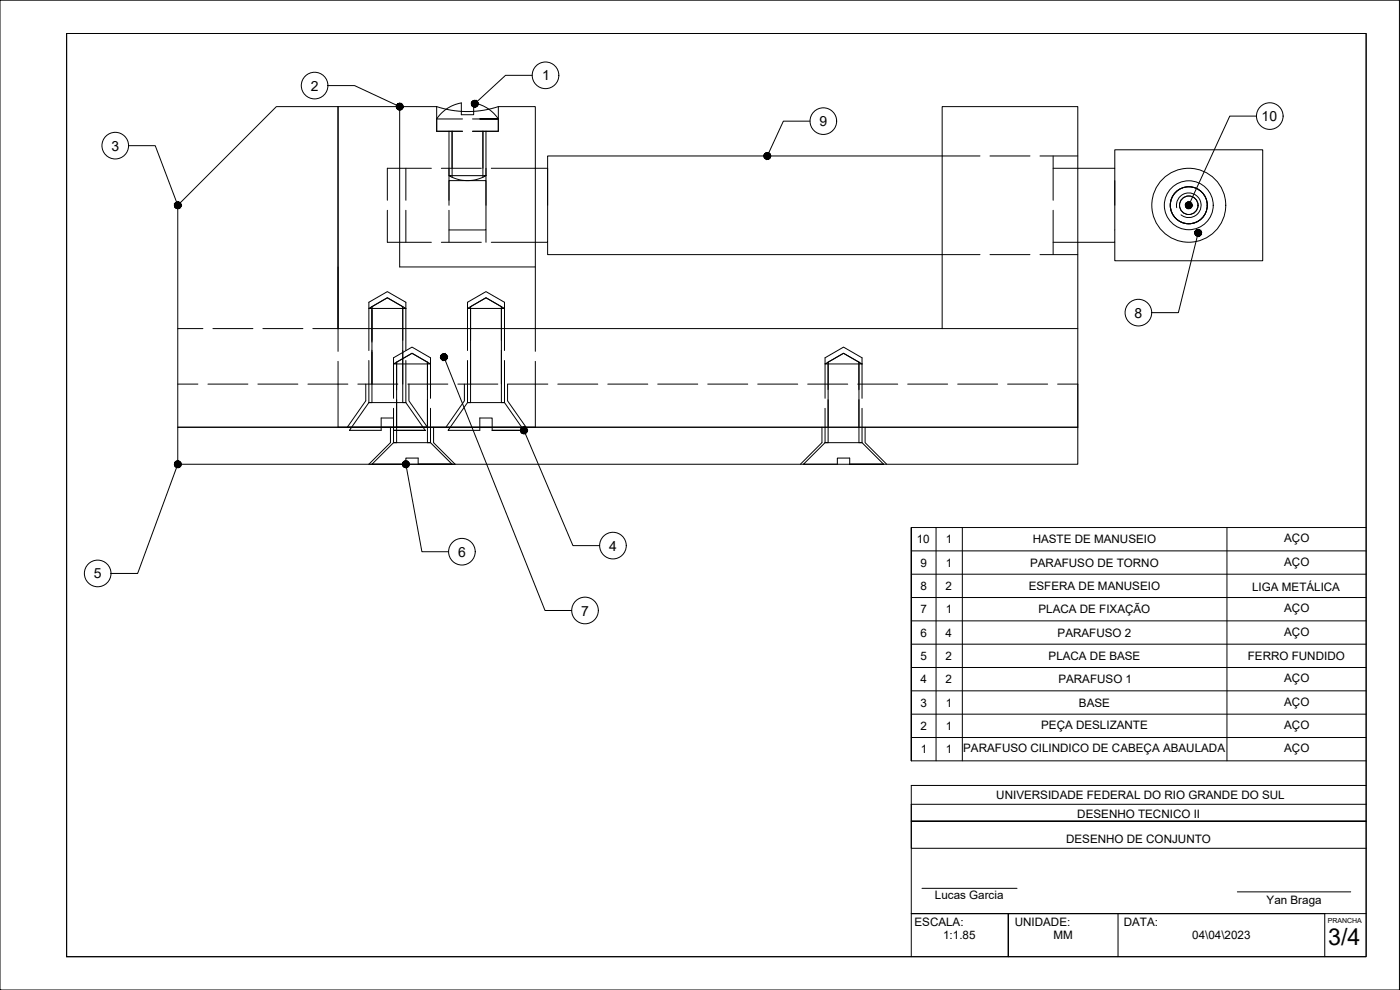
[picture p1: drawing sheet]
<svg xmlns="http://www.w3.org/2000/svg" width="420mm" height="297mm" viewBox="0 0 420 297" stroke-linecap="round" stroke-linejoin="round" font-family="sans-serif">
<!-- layer: 0 -->
<g fill="none" stroke="#000" stroke-width=".3">
<path d="M0 .1h420v296.9h-420zM20 10.1h390v276.9h-390zM101.5 32h-18.5l-29.6 29.6v66.6h270.1M101.5 32v66.6h181.3M101.5 32h29.6a29.5 29.5 0 0 0 18.5 0h11.1v66.6M101.5 32v66.6M120 32v48.1h40.7M133.9 32.8l2.5-1.4 2.1-.5v2.5M146.7 32.8l-2.5-1.4-2-.5v2.5M160.7 50.5h3.6v22.2h-3.6M282.8 46.8h-118.5v14.8M323.5 50.5h11.1v11.1"/>
<path d="M334.6 54.2v18.5h-11.1M334.6 50.5v-5.6h44.4v33.3h-44.4v-5.5M164.3 72.7v3.7h118.5M282.8 98.6v-66.6h40.7v96.2M282.8 98.6h40.7M323.5 115.2v13M53.4 128.2h270.1v11.1h-270.1zM104.2 128.2h24.1M110.7 139.3h25.9"/>
<circle cx="356.8" cy="61.6" r="11.1"/>
<circle cx="356.8" cy="61.6" r="7.3"/>
<circle cx="356.8" cy="61.6" r="5.6"/>
<circle cx="356.8" cy="61.6" r="2.78"/>
</g>
<!-- layer: pont -->
<g fill="none" stroke="#000" stroke-width=".3">
<path d="M131.1 39.4h7.7M135.7 39.4v11.1M141.8 39.4h7.8M144.9 39.4v11.1M129.5 50.5h-13.3v9.6M132.5 50.5h12M147.4 50.5h13.3M282.8 46.8h11.3M297.1 46.8h12M312.1 46.8h11.4M116.2 63.1v9.6h13.3M132.5 72.7h12"/>
<path d="M147.4 72.7h13.3M282.8 76.4h11.3M297.1 76.4h12M312.1 76.4h11.4M53.4 98.6h7.5M63.9 98.6h12M78.9 98.6h12M93.9 98.6h7.6M111.6 92v10.6M120.9 92v10.1M53.4 115.2h6M62.4 115.2h12"/>
<path d="M77.4 115.2h12M92.4 115.2h12M107.4 115.2h12M109.8 115.2v5.1l-5.6 7.9M111.6 105.1v10.1M119 116.9v-8.2l4.7-2.7 4.6 2.7v8.2M119 119.9v8.3M120.9 105.1v10.1M122.4 115.2h12M122.7 115.2v5.1l5.6 7.9v-8.3M137.4 115.2h12M139.4 115.2v5.1l-5.6 7.9"/>
<path d="M141.2 102.1v-10.1l4.6-2.7 4.7 2.7v10.1M141.2 105.1v10.1M150.5 105.1v10.1M152.3 115.2v5.1l5.6 7.9M152.4 115.2h12M167.4 115.2h12M182.4 115.2h12M197.4 115.2h12M212.4 115.2h12M227.4 115.2h12M242.4 115.2h12M248.5 116.9v-8.2l4.7-2.7 4.6 2.7v8.2"/>
<path d="M248.5 119.9v8.3M257.4 115.2h12M257.8 119.9v8.3M272.4 115.2h12M287.4 115.2h12M302.4 115.2h12M317.4 115.2h6.1M117.2 128.2v4.6l-6.5 6.5M130.1 128.2v4.6l6.5 6.5M246.7 128.2v4.6l-6.5 6.5M259.6 128.2v4.6l6.5 6.5"/>
</g>
<!-- layer: raiz -->
<g fill="none" stroke="#000" stroke-width=".3">
<path d="M135.7 39.4v13.8M144.9 39.4v13.8M353.1 62.3a3.7 3.7 0 0 1 4-4.4 3.7 3.7 0 0 1 3.1 5.1 3.7 3.7 0 0 1-5.8 1.5M110.7 92.5v-1.8l5.5-3.2 5.6 3.2v1.8M111.6 92v28.8M120.9 92v28.8M140.3 92.5v-1.8l5.5-3.2 5.6 3.2v1.8M141.2 92v28.8M150.5 92v28.8M118.1 109.2v-1.8l5.6-3.3 5.5 3.3v1.8M119 108.7v24.1M128.3 108.7v24.1"/>
<path d="M247.6 109.2v-1.8l5.6-3.3 5.5 3.3v1.8M248.5 108.7v24.1M257.8 108.7v24.1"/>
</g>
<!-- layer: invisivel -->
<g fill="none" stroke="#000" stroke-width=".3">
<path d="M131.1 32v7.4h7.7M133.9 32.8l-1.6 1.3-1.2 1.6h7.7M134.7 39.4v20.7M138.5 33.4v1h3.7v-1M141.8 35.7h7.8h-5.6M145.8 39.4v22.2M146.7 32.8l1.6 1.3 1.3 1.6v3.7h-7.8M149.6 32v7.4M121.8 50.5v9.6M134.7 52.7h11.1a11.1 11.1 0 0 1-11.1 0zM316.1 46.8v13.3M316.1 50.5h7.4"/>
<path d="M121.8 63.1v9.6M134.7 61.6v-7.4h11.1v14.8h-11.1M134.7 63.1v9.6M145.8 69v3.7M316.1 63.1v13.3M316.1 72.7h7.4M101.5 98.6v6.8M110.7 92.5l5.5-3.2 5.6 3.2zM110.7 92.5v12.7M111.6 92l4.6-2.7 4.7 2.7M121.8 92.5v12.7M140.3 92.5l5.5-3.2 5.6 3.2z"/>
<path d="M140.3 92.5v12.7M151.4 92.5v12.7M160.7 98.6v6.8M101.5 108.4v19.8M110.7 108.2v12.6M118.1 109.2l5.6-3.2 5.5 3.2zM118.1 109.2v10.3M121.8 108.2v12.6h-11.1M129.2 109.2v10.3M140.3 108.2v12.6M151.4 108.2v12.6h-11.1M160.7 108.4v19.8"/>
<path d="M247.6 109.2l5.6-3.2 5.5 3.2zM247.6 109.2v10.3M258.7 109.2v10.3M110.7 120.8l-5.8 8.3h9.5v-3.7h3.7v3.7M110.7 120.8h.9M118.1 132.8l-6.5 6.5h10.2v-1.9h3.7v1.9M118.1 132.8h11.1l6.5 6.5M118.1 129.1h9.5h-9.5M118.1 132.8h.9M118.1 122.5v10.3M120.9 120.8h.9l5.8 8.3M125.5 139.3h10.2h-10.2"/>
<path d="M129.2 122.5v10.3h-.9M140.3 120.8l-5.8 8.3h9.5v-3.7h3.7v3.7M140.3 120.8h.9M147.7 129.1h9.5h-9.5M150.5 120.8h.9l5.8 8.3M247.6 132.8l-6.5 6.5h10.2v-1.9h3.7v1.9M247.6 132.8h11.1l6.5 6.5M247.6 122.5v10.3M247.6 132.8h.9M255 139.3h10.2h-10.2M258.7 122.5v10.3h-.9"/>
</g>
<!-- layer: margen -->
<path d="M20 10.1h390v276.9h-390zM0 297h.1" fill="none" stroke="#000" stroke-width=".3"/>
<!-- layer: legenda -->
<g fill="none" stroke="#000" stroke-width=".3">
<path d="M98.4 25.7h8l12.7 5.9M159.7 22.6h-8l-8.5 7.8M243.1 36.4h-8l-4.4 9.5M377.1 34.8h-8l-11.9 25.9M38.6 43.7h8l6.4 17M359.3 70.9l-5.7 22.9h-8M133.6 108.1l30 75.1h8M157.6 130l14.3 33.7h8M53 140.2l-11.7 31.9h-8M122 140.3l4.6 25.2h8M273.5 158.3v70v-70h136.5M280.9 158.3v70"/>
<path d="M288.8 158.3v70M368.2 158.3v70M273.5 179.3h136.5M273.5 172.3h136.5M273.5 165.3h136.5M273.5 193.3h136.5M273.5 186.3h136.5M273.5 214.3h136.5M273.5 207.3h136.5M273.5 200.3h136.5M273.5 228.3h136.5M273.5 221.3h136.5"/>
<path d="M410 235.7h-136.5v51.3M410 241.3h-136.5v5.1h136.5h-136.5v8.1h136.5M276.7 266.5h28.5M302.6 274.1h.1M302.6 274.1v12.9v-12.9M335.5 274.1v12.9M371.3 267.6h34.1M397.6 274.1h-124.1h124.1M410 274.1h-12.4v12.9"/>
<circle cx="94.4" cy="25.7" r="4"/>
<circle cx="163.7" cy="22.6" r="4"/>
<circle cx="247.1" cy="36.3" r="4"/>
<circle cx="381.1" cy="34.8" r="4"/>
<circle cx="34.6" cy="43.7" r="4"/>
<circle cx="341.6" cy="93.8" r="4"/>
<circle cx="29.3" cy="172.1" r="4"/>
<circle cx="138.6" cy="165.5" r="4"/>
<circle cx="184" cy="163.7" r="4"/>
<circle cx="175.6" cy="183.2" r="4"/>
</g>
<g fill="#000" stroke="#000" stroke-width=".3">
<path d="M119 32v.1l1-.1zM119 32.1l1-.1-1 .3zM119 32.3l.1 .2 .9-.5z"/>
<path d="M119.1 32.5l.1 .2 .8-.7zM119.2 32.7l.8-.7-.6 .8zM120 32l-.6 .8 .1 .1z"/>
<path d="M119.1 31.4v.2l.9 .4zM119.1 31.6l.9 .4-1-.2zM119 31.8v.2h1z"/>
<path d="M120 32l-.5 .9 .2 .1zM120 32l-.1 1h-.2zM120 32l-.1 1h.2z"/>
<path d="M119.4 31.1l.6 .9-.4-.9zM119.3 31.3l.1-.2 .6 .9zM119.3 31.3l-.2 .1 .9 .6z"/>
<path d="M120 32l.1 1 .2-.1zM120 32l.5 .9h-.2zM120 32l.5 .9 .1-.2z"/>
<path d="M120 31v1l.2-1zM119.8 31h.2v1zM119.6 31.1l.4 .9-.2-1z"/>
<path d="M120 32l.6 .7 .2-.1zM120 32l.9 .4-.1 .2z"/>
<path d="M120.5 31.2l-.5 .8 .7-.7zM120.4 31.1l.1 .1-.5 .8zM120.2 31l-.2 1 .4-.9z"/>
<path d="M120 32l.9 .4v-.2zM120 32h1l-.1 .2zM120 32h1l-.1-.1z"/>
<path d="M120 32l.9-.1v-.2zM120 32l.8-.5 .1 .2zM120 32l.8-.5-.1-.2z"/>
<path d="M141.5 30.9v.2h1zM141.5 31.1h1l-1 .2zM141.5 31.3v.2l1-.4z"/>
<path d="M141.5 31.5l.1 .1 .9-.5zM141.6 31.6l.9-.5-.8 .7z"/>
<path d="M141.7 31.8l.2 .1 .6-.8zM142.5 31.1l-.5 .9-.1-.1zM142.5 31.1l-.5 .9 .2 .1z"/>
<path d="M141.8 30.4l-.1 .1 .8 .6zM141.7 30.5l.8 .6-.9-.4zM141.6 30.7l-.1 .2 1 .2z"/>
<path d="M142.5 31.1l-.3 1h.2zM142.5 31.1l.1 1h-.2zM142.5 31.1l.1 1h.2z"/>
<path d="M142.1 30.2l.4 .9-.2-1zM142 30.3l.1-.1 .4 .9zM141.8 30.4l.7 .7-.5-.8z"/>
<path d="M142.5 31.1l.3 1 .2-.1zM142.5 31.1l.7 .8-.2 .1zM142.5 31.1l.7 .8 .1-.2z"/>
<path d="M142.7 30.1l-.2 1 .4-.9zM142.5 30.1h.2l-.2 1zM142.3 30.1l.2 1v-1z"/>
<path d="M142.5 31.1l.8 .6 .1-.2zM142.5 31.1l.9 .3v.1zM142.5 31.1l.9 .3 .1-.2z"/>
<path d="M142.5 31.1l.8-.5-.1-.2zM143.1 30.3l.1 .1-.7 .7zM142.9 30.2l-.4 .9 .6-.8z"/>
<path d="M142.5 31.1l1 .1v-.2zM142.5 31.1l.9-.3 .1 .2zM142.5 31.1l.9-.3-.1-.2z"/>
<path d="M229.3 47v.1l1-.3zM229.3 47.1l1-.3-.9 .5zM229.4 47.3l.1 .2 .8-.7z"/>
<path d="M229.4 46.4l-.1 .2 1 .2zM229.3 46.6l1 .2h-1zM229.3 46.8v.2l1-.2z"/>
<path d="M229.5 47.5l.2 .1 .6-.8zM230.3 46.8l-.4 .9-.2-.1z"/>
<path d="M229.6 46.1l.7 .7-.5-.9zM229.6 46.1l.7 .7-.8-.6zM229.5 46.2l-.1 .2 .9 .4z"/>
<path d="M230.3 46.8l-.4 .9 .1 .1zM230.3 46.8l-.1 1h-.2zM230.3 46.8l-.1 1h.2z"/>
<path d="M230.1 45.8l.2 1v-1zM229.9 45.9l.2-.1 .2 1zM229.8 45.9l.5 .9-.4-.9z"/>
<path d="M230.3 46.8l.1 1 .2-.1zM230.3 46.8l.5 .9h-.2zM230.3 46.8l.5 .9 .2-.2z"/>
<path d="M230.7 45.9l-.4 .9 .6-.8zM230.5 45.8l.2 .1-.4 .9zM230.3 45.8v1l.2-1z"/>
<path d="M230.3 46.8l.7 .7 .1-.1zM230.3 46.8l.9 .4-.1 .2zM230.3 46.8l.9 .4v-.2z"/>
<path d="M230.3 46.8l.9-.3-.1-.2zM230.3 46.8l.7-.7 .1 .2zM230.9 46l-.6 .8 .7-.7z"/>
<path d="M230.3 46.8l.9 .2 .1-.2zM230.3 46.8l1-.2v.2zM230.3 46.8l1-.2-.1-.1z"/>
<path d="M52.4 61.4v.2h1zM52.4 61.6h1l-1 .2zM52.4 61.8v.2l1-.4z"/>
<path d="M52.4 62l.1 .1 .9-.5zM52.5 62.1l.9-.5-.8 .7zM52.6 62.3l.2 .1 .6-.8z"/>
<path d="M52.7 60.9l-.2 .1 .9 .6zM52.5 61l.9 .6-1-.4zM52.4 61.2v.2l1 .2z"/>
<path d="M53.4 61.6l-.6 .8 .1 .1zM53.4 61.6l-.3 1-.2-.1zM53.4 61.6l-.3 1h.2z"/>
<path d="M53 60.7l.4 .9-.2-1zM52.8 60.8l.2-.1 .4 .9zM52.7 60.9l.7 .7-.6-.8z"/>
<path d="M53.4 61.6l-.1 1h.2zM53.4 61.6l.3 .9-.2 .1z"/>
<path d="M53.4 61.6l.3 .9 .2-.1zM53.4 61.6l.6 .7-.1 .1zM53.4 61.6l.6 .7 .2-.1z"/>
<path d="M53.6 60.6l-.2 1 .4-.9zM53.4 60.6h.2l-.2 1zM53.2 60.6l.2 1v-1z"/>
<path d="M53.4 61.6l.8 .6 .1-.2zM53.4 61.6l.9 .2v.2zM53.4 61.6l.9 .2 .1-.2z"/>
<path d="M53.4 61.6l.8-.5-.1-.2zM53.9 60.8l.2 .1-.7 .7zM53.8 60.7l-.4 .9 .5-.8z"/>
<path d="M53.4 61.6h1l-.1-.2zM53.4 61.6l.9-.4v.2zM53.4 61.6l.9-.4-.1-.1z"/>
<path d="M355.8 61.8v.1l1-.3zM355.8 61.9l1-.3-.9 .5zM355.9 62.1l.1 .2 .8-.7z"/>
<path d="M355.8 61.2v.2l1 .2zM355.8 61.4l1 .2h-1zM355.8 61.6v.2l1-.2z"/>
<path d="M356 62.3l.2 .1 .6-.8zM356.8 61.6l-.5 .9-.1-.1z"/>
<path d="M356.1 60.9l.7 .7-.6-.9zM356.1 60.9l.7 .7-.9-.6zM355.9 61l-.1 .2 1 .4z"/>
<path d="M356.8 61.6l-.5 .9 .2 .1zM356.8 61.6l-.1 1h-.2zM356.8 61.6l-.1 1h.2z"/>
<path d="M356.6 60.6l.2 1v-1zM356.4 60.7l.2-.1 .2 1zM356.2 60.7l.6 .9-.4-.9z"/>
<path d="M356.8 61.6l.1 1 .2-.1zM356.8 61.6l.5 .8-.2 .1zM356.8 61.6l.5 .8 .1-.1z"/>
<path d="M357.2 60.7l-.4 .9 .5-.8zM357 60.6l.2 .1-.4 .9zM356.8 60.6v1l.2-1z"/>
<path d="M356.8 61.6l.6 .7 .2-.1zM356.8 61.6l.9 .4-.1 .2zM356.8 61.6l.9 .4v-.2z"/>
<path d="M356.8 61.6l.9-.3-.1-.2zM356.8 61.6l.7-.7 .1 .2zM357.3 60.8l-.5 .8 .7-.7z"/>
<path d="M356.8 61.6l.9 .2v-.2zM356.8 61.6l.9-.2v.2zM356.8 61.6l.9-.2v-.1z"/>
<path d="M358.6 69.8v.2l1-.1zM358.6 70l1-.1-1 .3zM358.6 70.2l.1 .2 .9-.5z"/>
<path d="M358.7 70.4l.1 .2 .8-.7zM358.8 70.6l.8-.7-.6 .8zM359.6 69.9l-.6 .8 .2 .1z"/>
<path d="M358.8 69.3l-.1 .2 .9 .4zM358.7 69.5l.9 .4-1-.3zM358.6 69.6v.2l1 .1z"/>
<path d="M359.6 69.9l-.4 .9 .1 .1zM359.6 69.9l-.1 1h-.2zM359.6 69.9l-.1 1h.2z"/>
<path d="M359.1 69l.5 .9-.4-1zM358.9 69.1l.2-.1 .5 .9zM358.9 69.1l-.1 .2 .8 .6z"/>
<path d="M359.6 69.9l.1 1 .2-.1zM359.6 69.9l.5 .8-.2 .1zM359.6 69.9l.5 .8 .2-.1z"/>
<path d="M359.6 68.9v1l.2-1zM359.4 68.9h.2v1zM359.2 68.9l.4 1-.2-1z"/>
<path d="M360 69l-.4 .9 .6-.8zM359.8 68.9l.2 .1-.4 .9z"/>
<path d="M359.6 69.9l.7 .7 .1-.1zM359.6 69.9l.9 .4-.1 .2zM359.6 69.9l.9 .4 .1-.2z"/>
<path d="M359.6 69.9l.9-.3-.1-.2zM359.6 69.9l.7-.7 .1 .2zM360.2 69.1l-.6 .8 .7-.7z"/>
<path d="M359.6 69.9l1 .2v-.2zM359.6 69.9l1-.2v.2zM359.6 69.9l1-.2-.1-.1z"/>
<path d="M132.2 107.1v.2l1-.2zM132.2 107.3l1-.2-.9 .4zM132.3 107.5l.1 .2 .8-.6z"/>
<path d="M132.4 107.7l.1 .1 .7-.7zM132.5 107.8l.7-.7-.5 .9zM133.2 107.1l-.5 .9 .1 .1z"/>
<path d="M132.4 106.6l-.1 .1 .9 .4zM132.3 106.7l.9 .4-.9-.2zM132.3 106.9l-.1 .2h1z"/>
<path d="M133.2 107.1l-.4 1h.2zM133.2 107.1v1h-.2zM133.2 107.1v1h.2z"/>
<path d="M132.7 106.3l.5 .8-.3-.9zM132.5 106.4l.2-.1 .5 .8zM132.5 106.4l-.1 .2 .8 .5z"/>
<path d="M133.1 106.2l.1 .9v-1zM132.9 106.2h.2l.1 .9z"/>
<path d="M133.2 107.1l.2 1h.2zM133.2 107.1l.6 .9-.2 .1zM133.2 107.1l.6 .9 .1-.1z"/>
<path d="M133.6 106.2l-.4 .9 .6-.8zM133.4 106.2h.2l-.4 .9zM133.2 106.1v1l.2-.9z"/>
<path d="M133.2 107.1l.7 .8 .2-.2zM133.2 107.1l1 .4-.1 .2zM133.2 107.1l1 .4v-.2z"/>
<path d="M133.2 107.1l1-.3-.1-.2zM133.2 107.1l.8-.7 .1 .2zM133.8 106.3l-.6 .8 .8-.7z"/>
<path d="M133.2 107.1l1 .2v-.1zM133.2 107.1l1-.1v.2zM133.2 107.1l1-.1v-.2z"/>
<path d="M52.4 139.1v.2h1zM52.4 139.3h1l-1 .2zM52.4 139.5l.1 .2 .9-.4z"/>
<path d="M52.5 139.7v.2l.9-.6zM52.5 139.9l.9-.6-.7 .7zM53.4 139.3l-.7 .7 .1 .2z"/>
<path d="M52.6 138.6l-.1 .2 .9 .5zM52.5 138.8l.9 .5-1-.3zM52.4 139v.1l1 .2z"/>
<path d="M52.9 138.4l.5 .9-.3-1zM52.8 138.5l.1-.1 .5 .9zM52.6 138.6l.8 .7-.6-.8z"/>
<path d="M53.5 138.3l-.1 1 .3-.9zM53.3 138.3h.2l-.1 1zM53.1 138.3l.3 1-.1-1z"/>
<path d="M53.9 138.4l-.5 .9 .6-.7zM53.7 138.4h.2l-.5 .9z"/>
<path d="M53.4 139.3l.9 .3v-.1zM53.4 139.3h1l-.1 .2zM53.4 139.3h1l-.1-.2z"/>
<path d="M53.4 139.3l.9-.2v-.2zM53.4 139.3l.8-.6 .1 .2zM54 138.6l-.6 .7 .8-.6z"/>
<path d="M120.8 139.1v.2h1zM120.8 139.3h1l-1 .2zM120.8 139.5l.1 .2 .9-.4z"/>
<path d="M120.9 139.7l.1 .1 .8-.5zM121 139.8l.8-.5-.7 .7zM121.1 140l.1 .1 .6-.8z"/>
<path d="M121.1 138.6l-.1 .1 .8 .6zM121 138.7l.8 .6-.9-.4zM120.9 138.9l-.1 .2 1 .2z"/>
<path d="M121.4 138.4l.4 .9-.2-1zM121.3 138.5l.1-.1 .4 .9zM121.1 138.6l.7 .7-.5-.8z"/>
<path d="M121.8 138.3v1l.2-1zM121.6 138.3h.2v1z"/>
<path d="M122.4 138.5l-.6 .8 .7-.7zM122.2 138.4l.2 .1-.6 .8zM122 138.3l-.2 1 .4-.9z"/>
<path d="M121.8 139.3l.9 .4 .1-.2zM121.8 139.3h1v.2zM121.8 139.3h1v-.2z"/>
<path d="M121.8 139.3l1-.2-.1-.2zM121.8 139.3l.8-.5 .1 .1zM121.8 139.3l.8-.5-.1-.2z"/>
<path d="M156.2 129.1l.1 .2 .9-.2zM156.3 129.3l.9-.2-.9 .4zM156.3 129.5l.1 .2 .8-.6z"/>
<path d="M156.4 128.6l-.1 .2 .9 .3zM156.3 128.8l.9 .3-.9-.2zM156.3 128.9l-.1 .2h1z"/>
<path d="M156.4 129.7l.1 .1 .7-.7zM156.5 129.8l.7-.7-.5 .9zM157.2 129.1l-.5 .9h.2z"/>
<path d="M156.7 128.3l.5 .8-.4-.9zM156.5 128.4l.2-.1 .5 .8zM156.5 128.4l-.1 .2 .8 .5z"/>
<path d="M157.2 129.1l-.3 .9 .1 .1zM157.2 129.1v1h-.2zM157.2 129.1v1h.2z"/>
<path d="M157 128.1l.2 1v-1zM156.8 128.2l.2-.1 .2 1z"/>
<path d="M157.2 129.1l.2 1 .2-.1zM157.2 129.1l.6 .8-.2 .1zM157.2 129.1l.6 .8 .1-.1z"/>
<path d="M157.6 128.2l-.4 .9 .6-.8zM157.4 128.1l.2 .1-.4 .9zM157.2 128.1v1l.2-1z"/>
<path d="M157.2 129.1l.7 .7 .2-.1zM157.2 129.1l1 .4-.1 .2zM157.2 129.1l1 .4v-.2z"/>
<path d="M157.2 129.1l.9-.4v-.1zM157.9 128.4l.2 .2-.9 .5zM157.8 128.3l-.6 .8 .7-.7z"/>
<path d="M157.2 129.1l1 .2v-.2zM157.2 129.1l1-.2v.2zM157.2 129.1l1-.2-.1-.2z"/>
<path d="M53.4 139.3l-.6 .9h.2zM53.4 139.3l-.2 1-.2-.1zM53.4 139.3l-.2 1h.2z"/>
<path d="M53.4 139.3v1h.2zM53.4 139.3l.4 .9-.2 .1zM53.4 139.3l.4 .9 .1-.1z"/>
<path d="M53.4 139.3l.5 .8 .2-.1zM53.4 139.3l.8 .5-.1 .2zM53.4 139.3l.8 .5 .1-.2z"/>
<path d="M121.8 139.3l-.6 .8 .2 .1zM121.8 139.3l-.2 1-.2-.1zM121.8 139.3l-.2 1h.2z"/>
<path d="M121.8 139.3v1h.2zM121.8 139.3l.4 .9-.2 .1zM121.8 139.3l.4 .9 .1-.1z"/>
<path d="M121.8 139.3l.5 .8 .2-.1zM121.8 139.3l.8 .6-.1 .1zM121.8 139.3l.8 .6 .1-.2z"/>
</g>
<text font-size="7" x="398.6" y="283.6">3/4</text>
<g font-size="4.2">
<text x="93.3" y="27.2">2</text>
<text x="162.7" y="24.1">1</text>
<text x="245.9" y="37.9">9</text>
<text x="378.6" y="36.3">10</text>
<text x="33.4" y="45.2">3</text>
<text x="340.5" y="95.3">8</text>
<text x="137.5" y="167">6</text>
<text x="182.9" y="165.2">4</text>
<text x="28.1" y="173.6">5</text>
<text x="174.4" y="184.7">7</text>
</g>
<g font-size="3.5">
<text x="275.2" y="163">10</text>
<text x="283.8" y="163">1</text>
<text x="309.9" y="163">HASTE DE MANUSEIO</text>
<text x="385.4" y="162.7">AÇO</text>
<text x="276.2" y="170">9</text>
<text x="283.8" y="170">1</text>
<text x="309.1" y="170">PARAFUSO DE TORNO</text>
<text x="385.4" y="169.7">AÇO</text>
<text x="276.2" y="177">8</text>
<text x="283.7" y="177">2</text>
<text x="308.8" y="177">ESFERA DE MANUSEIO</text>
<text x="375.8" y="177.3">LIGA METÁLICA</text>
<text x="276.2" y="184">7</text>
<text x="283.8" y="184">1</text>
<text x="311.7" y="183.9">PLACA DE FIXAÇÃO</text>
<text x="385.4" y="183.7">AÇO</text>
<text x="276.2" y="191">6</text>
<text x="283.7" y="191">4</text>
<text x="317.4" y="191">PARAFUSO 2</text>
<text x="385.4" y="190.7">AÇO</text>
<text x="276.2" y="198">5</text>
<text x="283.7" y="198">2</text>
<text x="314.7" y="198">PLACA DE BASE</text>
<text x="374.5" y="198">FERRO FUNDIDO</text>
<text x="276.3" y="205">4</text>
<text x="283.7" y="205">2</text>
<text x="317.6" y="205">PARAFUSO 1</text>
<text x="385.4" y="204.7">AÇO</text>
<text x="276.2" y="212">3</text>
<text x="283.8" y="212">1</text>
<text x="323.8" y="212">BASE</text>
<text x="385.4" y="211.7">AÇO</text>
<text x="276.3" y="219">2</text>
<text x="283.8" y="219">1</text>
<text x="312.5" y="218.7">PEÇA DESLIZANTE</text>
<text x="385.4" y="218.7">AÇO</text>
<text x="276.4" y="226">1</text>
<text x="283.8" y="226">1</text>
<text x="289.1" y="225.7">PARAFUSO CILINDICO DE CABEÇA ABAULADA</text>
<text x="385.4" y="225.7">AÇO</text>
<text x="299" y="239.8">UNIVERSIDADE FEDERAL DO RIO GRANDE DO SUL</text>
<text x="323.3" y="245.3">DESENHO TECNICO II</text>
<text x="319.9" y="253">DESENHO DE CONJUNTO</text>
<text x="280.6" y="269.7">Lucas Garcia</text>
<text x="380.1" y="271.2">Yan Braga</text>
<text x="274.5" y="277.9">ESCALA:</text>
<text x="283.1" y="281.8">1:1.85</text>
<text x="304.5" y="277.9">UNIDADE:</text>
<text x="316.2" y="281.8">MM</text>
<text x="337.2" y="277.9">DATA:</text>
<text x="357.8" y="281.8">04\04\2023</text>
</g>
<text font-size="2.1" x="398.5" y="276.8">PRANCHA</text>
</svg>
